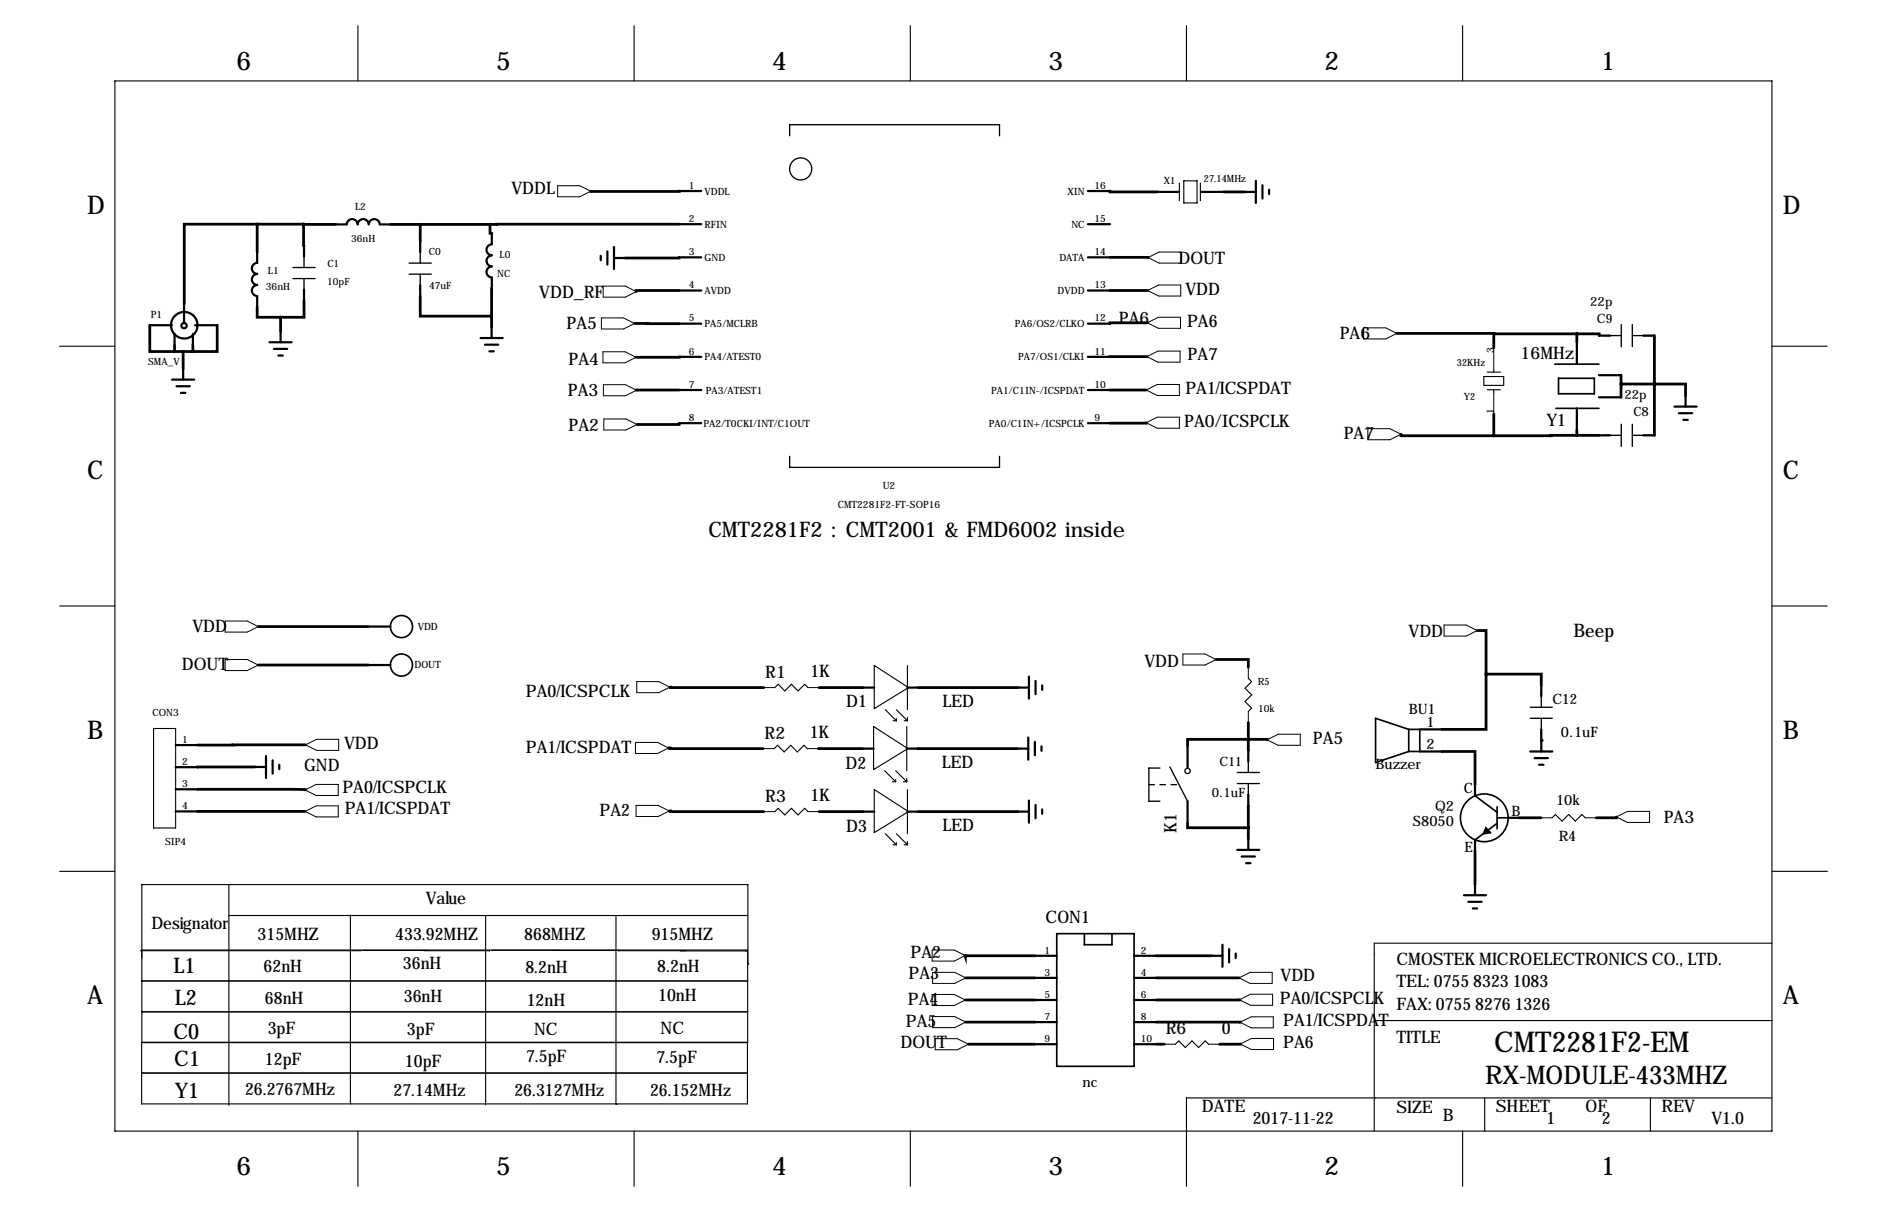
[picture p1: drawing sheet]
<svg xmlns="http://www.w3.org/2000/svg" width="432mm" height="279mm" viewBox="0 0 432 279" stroke-linecap="round" stroke-linejoin="round" font-family="sans-serif">
<g fill="none" stroke="#000" stroke-width=".25">
<path d="M26.4 18.6h381v241.3h-381zM82.3 5.9v12.7M145.8 5.9v12.7M209.3 5.9v12.7M272.8 5.9v12.7M336.3 5.9v12.7M271.2 42.1v4M272.2 41.6h3v5h-3zM276 42.1v4M13.7 79.6h12.7M407.4 79.6h12.7M341.2 86.5h4.5v2h-4.5z"/>
<path d="M341.9 85.5h3.1M341.9 89.6h3.1M343.5 85v.5M343.5 89.6v.5M13.7 139.2h12.7M407.4 139.2h12.7M178.2 158l.7-.8 1.5 1.6 1.6-1.6 1.5 1.6 1.5-1.6 .8 .8M201 152.9l7.9 5.1-7.9 4.8zM208.6 152.9v10.2M287 155.9l.8 .7-1.5 1.5 1.5 1.6-1.5 1.5 1.5 1.5-.8 .8M35.3 167.4h5.1v22.8h-5.1zM178 172l.8-.8 1.5 1.6 1.5-1.6 1.5 1.6 1.6-1.6 .7 .8"/>
<path d="M200.9 166.9l7.8 5.1-7.8 4.8zM203.4 177.1l2.5 2.5M203.6 163.1l2.5 2.5M205.2 179.6h.7M205.3 165.6h.8M205.9 177.1l2.6 2.5M205.9 179.1v.5M206.1 163.1l2.5 2.5M206.1 165.1v.5M207.7 179.6h.8M207.9 165.6h.7M208.5 166.9v10.2"/>
<path d="M208.5 178.9v.7M208.6 164.8v.8M178.2 186.5l.7-.8 1.5 1.5 1.6-1.5 1.5 1.5 1.5-1.5 .8 .8M201 181.4l7.9 5.1-7.9 4.8zM203.6 191.6l2.5 2.5M205.3 194.1h.8M206.1 193.6v.5M206.1 191.6l2.5 2.5M207.9 194.1h.7M208.6 181.4v10.2M208.6 193.3v.8M356.9 187.9l.7-.8 1.6 1.6 1.5-1.6 1.5 1.6 1.5-1.6 .8 .8"/>
<path d="M13.7 200.2h12.7M32.3 218.4h50.8M32.6 218.3h139.3v21.3h-139.3v-36.3h139.4v18.2h.2M52.6 203.3v50.7M52.6 210.4h119.3M80.6 210.2v43.4h.1M83.3 218.4h15.4M97.4 218.4l15.2 .1M111.7 210.5v43.3M127.1 218.4l15.1 .1M141.6 210.5v43.2h.3M142.3 218.4h15.4"/>
<path d="M156.4 218.5l15.2 .1M407.4 216.7h-91.4v43.2M407.5 200.2h12.7M32.6 239.5h139.3v14.1h-139.3zM32.6 225.4h139.3M32.6 232.5h139.3M270.3 239.9l.7-.7 1.5 1.5 1.6-1.5 1.5 1.5 1.5-1.5 .8 .7M316 234.5h91.4M32.6 246.6h139.3M32.6 246.5h139.3M82.3 259.9v12.7M145.8 259.9v12.7"/>
<path d="M209.3 259.9v12.7M316 252.3h.1M336.3 259.9v12.7M341.4 252.3v7.6M379.5 252.3v7.6M407.4 252.3h-134.6v20.3"/>
</g>
<g fill="none" stroke="#000" stroke-width=".51">
<path d="M59.1 57.9v2.5a1.27 1.27 0 0 0-1.2 1.3 1.27 1.27 0 0 0 1.2 1.2M69.9 56.4v2.5M77.2 51.6l2.5-.1a1.27 1.27 0 0 1 1.3-1.2 1.27 1.27 0 0 1 1.2 1.2 1.27 1.27 0 0 1 1.3-1.2 1.27 1.27 0 0 1 1.3 1.2 1.27 1.27 0 0 1 1.3-1.2 1.27 1.27 0 0 1 1.2 1.3h2.6M96.6 55.4v2.5M113.1 53.6v2.5a1.27 1.27 0 0 0-1.2 1.3 1.27 1.27 0 0 0 1.2 1.3 1.27 1.27 0 0 0-1.2 1.2 1.27 1.27 0 0 0 1.2 1.3 1.27 1.27 0 0 0-1.2 1.3 1.27 1.27 0 0 0 1.2 1.3v2.5M138.1 58.8v1M139.6 57.8v3M141.2 59.3h2.5M141.2 56.7v5.1M156.2 43.9h5M156.2 51.5h5M156.2 59.1h5"/>
<path d="M250.1 43.9h5.1M250.1 51.5h5.1M250.1 59.1h5.1M266.1 44.1h5.1M276.3 44.1h5M286.2 44.1h2.5M288.7 41.6v5M290.3 42.6v3M291.8 43.6v1M34.4 74.7h5.1M40.1 76.8v2.5M42.3 69.6v4.6"/>
<path d="M44.3 76.7v2.5M44.9 74.7h5M59.1 62.9a1.27 1.27 0 0 0-1.2 1.3 1.27 1.27 0 0 0 1.2 1.3M59.1 65.5a1.27 1.27 0 0 0-1.2 1.2 1.27 1.27 0 0 0 1.2 1.3M59.1 68v2.6M62 78.6h5.1M64.5 76.1v2.5M69.9 66.5v2.6M96.6 65.5v2.6M110.5 77.7h5.1M111.5 79.2h3.1M113 75.1v2.6"/>
<path d="M156.2 66.8h5M156.2 74.4h5M250.1 66.8h5.1M250.1 74.4h5.1M362.6 78.6v5.1M367.7 77.1h2.5M377.9 77.1h2.5M39.6 87.2h5.1M40.6 88.7h3M41.6 90.3h1M42.1 84.7v2.5M63 80.2h3"/>
<path d="M64 81.7h1M112.5 80.7h1M156.2 82h5M156.2 89.6h5M156.2 97.2h5M250.1 82h5.1M250.1 89.6h5.1M250.1 97.2h5.1M362.6 93.8v5.1M367.6 91.3h5.1M367.6 86.2h5.1M385 93.4h5.1"/>
<path d="M386 94.9h3.1M387 96.5h1.1M387.6 90.9v2.5M367.7 100h2.5M377.9 100h2.5M84.7 152.8h5.1M84.7 144h5.1M198.5 158h2.5M208.6 158h2.6M234 158h2.6M236.6 155.4v5.1M238.1 156.5v3"/>
<path d="M239.6 157.5v1M354.4 157.4v2.6M40.4 171.2h5.1M40.4 176.3h5.1M58.6 176.2h2.6M61.2 173.7v5.1M62.7 174.7v3M64.2 175.7v1M198.3 172h2.6M208.5 172h2.5M233.9 172h2.5M236.4 169.5v5"/>
<path d="M237.9 170.5v3M239.5 171.5v1M273 171.4v5.1M287 172.4v2.6M326.4 167.6h5.1M326.4 172.7h5.1M351.8 172.7h5.1M352.9 174.2h3M353.9 175.7h1M354.4 167.6v5.1M40.4 181.4h5.1M40.4 186.4h5.1"/>
<path d="M198.5 186.5h2.5M208.6 186.5h2.6M234 186.5h2.6M236.6 183.9v5.1M238.1 185v3M239.6 186v1M273 184.1v5.1M284.5 195.3h5.1M285.5 196.8h3M286.5 198.3h1M287 182.6v2.5M287 192.7v2.6"/>
<path d="M339.1 180.3v2.5M339.1 193v2.5M346.8 187.9h2.5M237.9 219.6h5.1M260.8 219.6h5M278.5 219.6h2.6M281.1 217.1v5M282.6 218.1v3M284.1 219.1v1M336.6 205.7h5.1M337.6 207.2h3.1M338.6 208.7h1"/>
<path d="M339.1 203.1v2.6M237.9 224.7h5.1M237.9 229.8h5.1M237.9 234.8h5.1M237.9 239.9h5.1M260.8 224.7h5M260.8 229.8h5M260.8 234.8h5M260.8 239.9h5"/>
<circle cx="42.3" cy="74.8" r=".61"/>
<circle cx="42.4" cy="74.7" r="3"/>
</g>
<g fill="none" stroke="#000" stroke-width=".3">
<path d="M181.6 31.2v-2.5h48.2v2.5M69.9 56.4v5.1M96.6 55.4v5.1M67.4 64h5M67.4 61.5h5M69.9 64v3.8M94.1 63h5.1M94.1 60.5h5.1M96.6 63v3.8M369 77.1h3.8M372.8 74.6v5.1M375.3 74.6v5.1"/>
<path d="M375.3 77.1h5.1M372.8 97.5v5.1M375.3 97.5v5.1M181.6 104.9v2.5h48.2v-2.5M369 100h3.8M375.3 100h5.1M354.4 158.7v3.8M266.7 176.5h-2.5v7.6h2.5M269 176.2l4 7.9M284.5 177.5h5.1M287 173.7v3.8M351.8 162.5h5.1"/>
<path d="M351.8 165h5.1M354.4 165v5.1M264.2 180.3h1.2M266.7 180.3h1.3M269.2 180.3h1.3M284.5 180h5.1M287 180v5.1"/>
<circle cx="184.1" cy="38.8" r="2.54"/>
<circle cx="273" cy="177.1" r=".61"/>
</g>
<g fill="none" stroke="#000" stroke-width=".38">
<path d="M357.5 83.7h10.1M357.7 93.8h9.9M358.3 86.9h8.3v3.6h-8.3zM323.9 167.6l-7.6-2.6v10.2l7.6-2.5M323.9 167.6v5.1M323.9 167.6h2.5v5.1h-2.5M339.1 182.8l5.1 3.8M344.2 185.4v5M344.2 187.9h2.6M344.2 189.2l-5.1 3.8M243 214.5h17.8v30.5h-17.8zM249.3 214.5v2.6h6.4v-2.6"/>
<circle cx="92.3" cy="144" r="2.54"/>
<circle cx="92.3" cy="152.8" r="2.54"/>
<circle cx="341.3" cy="187.9" r="5.5"/>
</g>
<g fill="none" stroke="#000" stroke-width=".23">
<path d="M128.2 42.7h5.1l2.5 1.2-2.5 1.3h-5.1zM264 59.2l2.5-1.3h5.1v2.6h-5.1zM138.3 73.1h5.1l2.5 1.2-2.5 1.3h-5.1zM138.7 65.7h5.1l2.5 1.3-2.5 1.3h-5.1zM263.8 74.2l2.5-1.3h5.1v2.5h-5.1zM263.9 66.8l2.5-1.3h5.1v2.5h-5.1zM313.5 75.3h5.1l2.6 1.3-2.6 1.3h-5.1zM343.5 79.9v5.1M138.6 80.8h5.1l2.6 1.3-2.6 1.3h-5.1zM138.7 88.4h5.1l2.6 1.3-2.6 1.2h-5.1zM138.8 96.3h5.1l2.6 1.2-2.6 1.3h-5.1zM263.6 89.6l2.5-1.3h5.1v2.6h-5.1z"/>
<path d="M263.6 97.1l2.5-1.2h5.1v2.5h-5.1zM263.7 81.9l2.5-1.2h5.1v2.5h-5.1zM314.5 98.5h5.1l2.5 1.3-2.5 1.2h-5.1zM343.5 90.1v5M51.8 151.5h5l2.6 1.3-2.6 1.3h-5zM51.8 142.7h5l2.6 1.3-2.6 1.2h-5zM146.4 156.6h5.1l2.5 1.3-2.5 1.3h-5.1zM175.6 158h2.6M185.8 158h2.5M272 150.3h5.1l2.5 1.2-2.5 1.3h-5.1zM287 153.3v2.6M332 143.6h5.1l2.5 1.3-2.5 1.3h-5.1z"/>
<path d="M70.3 171.1l2.5-1.2h5.1v2.5h-5.1zM146.1 170.6h5.1l2.5 1.3-2.5 1.2h-5.1zM175.5 172h2.5M185.6 172h2.6M287 163.5v2.5M291.3 170l2.6-1.3h5.1v2.5h-5.1zM70.2 186.4l2.5-1.2h5.1v2.5h-5.1zM70.2 181.5l2.5-1.3h5.1v2.6h-5.1zM146.3 185.1h5l2.6 1.2-2.6 1.3h-5zM175.6 186.5h2.6M185.8 186.5h2.5M354.3 187.9h2.6"/>
<path d="M364.5 187.9h2.5M371.7 187.7l2.5-1.3h5.1v2.6h-5.1zM214.3 218.3h5.1l2.5 1.3-2.5 1.2h-5.1zM214.3 228.5h5.1l2.5 1.3-2.5 1.2h-5.1zM214.4 223.4h5.1l2.5 1.3-2.5 1.3h-5.1zM214.4 233.6h5.1l2.5 1.2-2.5 1.3h-5.1zM215 238.7h5.1l2.6 1.2-2.6 1.3h-5.1zM267.7 239.9h2.6M277.9 239.9h2.5M284.9 224.7l2.5-1.3h5.1v2.6h-5.1zM285 229.7l2.5-1.3h5.1v2.6h-5.1zM285.1 234.9l2.6-1.3h5.1v2.6h-5.1z"/>
<path d="M285.2 239.9l2.5-1.3h5.1v2.5h-5.1z"/>
</g>
<path d="M341.6 190.2l1.1 1.1-1.6 .3z" fill="#000" stroke="#000" stroke-width=".38"/>
<g fill="none" stroke="#000" stroke-width=".63">
<path d="M59.1 51.5h-16.7l-.1 18.1M59.1 51.5v6.4M59.1 51.5h10.7M69.8 51.5l.1 4.9M69.8 51.5l7.4 .1M89.9 51.6h22.8M96.6 51.6v3.8M112.7 51.6v2h.4M156.2 51.5l-43.5 .1M156.2 59.1v.2h-12.5M156.2 43.9h-20.4M255.2 43.9v.2h10.9"/>
<path d="M255.2 59.1l8.8 .1M281.3 44.1h4.9M34.4 74.7v6.1h5.7M40.1 79.3v1.5M44.3 79.2v1.6M49.9 74.7v6.1h-5.6M59.1 70.6v2.3h5.4M64.5 72.9v3.2M69.9 69.1v3.8h-5.4M96.6 68.1v4.5h16.4M113 72.6v2.5M113.1 66.3l-.1 6.3"/>
<path d="M145.9 74.3l10.3 .1M156.2 66.8h-9.9v.2M255.2 66.8h8.7M263.8 74.2h-8.6v.2M321.2 76.6l22.3 .1M343.5 76.7v3.2M343.5 76.7h19.1M362.6 76.7h5.1v.4M362.6 76.7v1.9M380.4 77.1v22.9M40.1 80.8h4.2M42.1 80.8v3.9"/>
<path d="M156.2 89.6l-9.8 .1M156.2 97.2v.3h-9.7M156.2 82l-9.9 .1M255.2 89.6h8.4M263.6 97.1l-8.4 .1M263.7 81.9l-8.5 .1M322.1 99.8v.3h21.4M343.5 95.1v5M362.6 98.9v1.1M372.7 88.2h7.7M372.7 86.2v5.1M380.4 88.2h7.2v2.7"/>
<path d="M380.4 88.2h.1M362.6 100h5.1M362.6 100l-19.1 .1M59.4 152.8h25.3M59.4 144h25.3M154 157.9l21.6 .1M188.3 158h10.2M211.2 158h22.8M279.6 151.5h7.4v1.8M339.6 144.9h2.1v10M341.7 154.9v12.7h-10.2M341.7 154.9h12.7v2.5"/>
<path d="M58.6 176.2l-13.1 .1M70.3 171.1l-24.8 .1M153.7 171.9h.3v.1h21.5M188.2 172h10.1M211 172h22.9M287 169.9h.1M287 169.9l4.3 .1M287 169.9h-14v1.5M287 166v6.4M331.5 172.7h7.6v7.6M354.4 170.1h.1M45.5 181.4h21.4l3.3 .1"/>
<path d="M45.5 186.4h24.7M153.9 186.3h.3v.2h21.4M188.3 186.5h10.2M211.2 186.5h22.8M273 189.2v1h14M287 185.1v7.6M339.1 195.5v7.6M349.3 187.9h5M371.7 187.7v.2h-4.7M221.9 219.6v.2v-.2h16M265.8 219.6h12.7M221.9 229.8h16"/>
<path d="M222 234.8h15.9M222 224.7h15.9M222.7 239.9h15.2M265.8 234.8l19.3 .1M265.8 224.7h19.1M265.8 239.9h1.9M285 229.7l-19.2 .1M285.2 239.9h-4.8"/>
</g>
<path d="M44.3 80.8a.05 .05 0 0 0 .1 0 .05 .05 0 0 0-.1 0zM40.1 80.8a.05 .05 0 0 0 .1 0 .05 .05 0 0 0-.1 0zM59.1 51.5a.05 .05 0 0 0 .1 0 .05 .05 0 0 0-.1 0zM113 72.6a.05 .05 0 0 0 .1 0 .05 .05 0 0 0-.1 0zM343.4 100.1a.05 .05 0 0 0 .1 0 .05 .05 0 0 0-.1 0zM362.5 100a.05 .05 0 0 0 .1 0 .05 .05 0 0 0-.1 0zM343.4 76.7a.05 .05 0 0 0 .1 0 .05 .05 0 0 0-.1 0zM362.5 76.7a.05 .05 0 0 0 .1 0 .05 .05 0 0 0-.1 0z" fill="#000" stroke="#000" stroke-width=".63"/>
<text font-size="6.6" x="343.5" y="241.8">CMT2281F2-EM</text>
<g font-size="5.9">
<text x="54.4" y="16.1">6</text>
<text x="114" y="16.1">5</text>
<text x="177.5" y="16.1">4</text>
<text x="241" y="16.1">3</text>
<text x="304.5" y="16.1">2</text>
<text x="368" y="16.1">1</text>
<text x="20.1" y="49.1">D</text>
<text x="410" y="49.1">D</text>
<text x="20.1" y="110">C</text>
<text x="410" y="110">C</text>
<text x="20.1" y="169.7">B</text>
<text x="410" y="169.7">B</text>
<text x="20.1" y="230.7">A</text>
<text x="410" y="230.7">A</text>
<text x="341.5" y="249.2">RX-MODULE-433MHZ</text>
<text x="54.4" y="270.1">6</text>
<text x="114" y="270.1">5</text>
<text x="177.5" y="270.1">4</text>
<text x="241" y="270.1">3</text>
<text x="304.5" y="270.1">2</text>
<text x="368" y="270.1">1</text>
</g>
<g font-size="4.9">
<text x="162.9" y="123.5">CMT2281F2 : CMT2001 &amp; FMD6002 inside</text>
<text x="39.9" y="223.5">L1</text>
<text x="40.2" y="230.9">L2</text>
<text x="39.9" y="238.8">C0</text>
<text x="40.1" y="245">C1</text>
<text x="40.2" y="252.3">Y1</text>
</g>
<text font-size="4.3" x="361.8" y="146.3">Beep</text>
<g font-size="4">
<text x="117.6" y="44.7">VDDL</text>
<text x="271" y="60.6">DOUT</text>
<text x="124" y="68.5">VDD_RF</text>
<text x="272.5" y="67.8">VDD</text>
<text x="130.3" y="75.5">PA5</text>
<text x="257.3" y="74.4">PA6</text>
<text x="272.9" y="75">PA6</text>
<text x="308.1" y="77.8">PA6</text>
<text x="130.7" y="83.8">PA4</text>
<text x="273" y="82.7">PA7</text>
<text x="349.6" y="82.4">16MHz</text>
<text x="130.6" y="91">PA3</text>
<text x="272.5" y="90.4">PA1/ICSPDAT</text>
<text x="130.7" y="99.1">PA2</text>
<text x="272.3" y="98.1">PA0/ICSPCLK</text>
<text x="309" y="100.9">PA7</text>
<text x="355.6" y="97.8">Y1</text>
<text x="44.2" y="145.2">VDD</text>
<text x="323.8" y="146.5">VDD</text>
<text x="41.8" y="154">DOUT</text>
<text x="175.9" y="155.7">R1</text>
<text x="186.3" y="155.5">1K</text>
<text x="263.1" y="153.4">VDD</text>
<text x="120.9" y="160.1">PA0/ICSPCLK</text>
<text x="194.6" y="162.6">D1</text>
<text x="216.7" y="162.4">LED</text>
<text x="79.1" y="172">VDD</text>
<text x="120.9" y="173">PA1/ICSPDAT</text>
<text x="175.8" y="169.7">R2</text>
<text x="186.2" y="169.6">1K</text>
<text x="301.9" y="170.9">PA5</text>
<text x="69.9" y="177.1">GND</text>
<text x="194.4" y="176.6">D2</text>
<text x="216.5" y="176.4">LED</text>
<text x="78.7" y="182.3">PA0/ICSPCLK</text>
<text x="175.9" y="184.2">R3</text>
<text x="186.3" y="184">1K</text>
<text x="79.2" y="187.1">PA1/ICSPDAT</text>
<text x="137.9" y="187.6">PA2</text>
<text x="194.6" y="191.1">D3</text>
<text x="216.7" y="190.9">LED</text>
<text x="270.5" y="191.4" transform="rotate(-90 270.5 191.4)">K1</text>
<text x="382.5" y="189.2">PA3</text>
<text x="97.9" y="207.7">Value</text>
<text x="34.8" y="213.4">Designator</text>
<text x="120.5" y="216">868MHZ</text>
<text x="240.4" y="212">CON1</text>
<text x="59.2" y="216">315MHZ</text>
<text x="90.9" y="216">433.92MHZ</text>
<text x="149.9" y="216.1">915MHZ</text>
<text x="209.3" y="220">PA2</text>
<text x="321.1" y="221.8">CMOSTEK MICROELECTRONICS CO., LTD.</text>
<text x="60.6" y="223.3">62nH</text>
<text x="92.7" y="222.7">36nH</text>
<text x="120.8" y="223.7">8.2nH</text>
<text x="151.1" y="223.3">8.2nH</text>
<text x="208.9" y="225">PA3</text>
<text x="294.4" y="225.3">VDD</text>
<text x="321.1" y="226.9">TEL: 0755 8323 1083</text>
<text x="60.9" y="230.7">68nH</text>
<text x="92.9" y="230.1">36nH</text>
<text x="121.1" y="231.1">12nH</text>
<text x="151.3" y="229.9">10nH</text>
<text x="208.7" y="230.8">PA4</text>
<text x="294.3" y="230.7">PA0/ICSPCLK</text>
<text x="321.1" y="232">FAX: 0755 8276 1326</text>
<text x="61.6" y="237.6">3pF</text>
<text x="93.6" y="237.8">3pF</text>
<text x="122.8" y="237.9">NC</text>
<text x="151.9" y="237.6">NC</text>
<text x="208.3" y="235.9">PA5</text>
<text x="268" y="237.6">R6</text>
<text x="280.9" y="237.5">0</text>
<text x="295" y="235.7">PA1/ICSPDAT</text>
<text x="321.1" y="239.6">TITLE</text>
<text x="60.9" y="244.8">12pF</text>
<text x="93.1" y="245.1">10pF</text>
<text x="121" y="244.1">7.5pF</text>
<text x="150.9" y="244.3">7.5pF</text>
<text x="207.1" y="240.7">DOUT</text>
<text x="295" y="240.9">PA6</text>
<text x="56.3" y="251.6">26.2767MHz</text>
<text x="90.5" y="251.8">27.14MHz</text>
<text x="118.3" y="251.7">26.3127MHz</text>
<text x="149.5" y="251.9">26.152MHz</text>
<text x="276.4" y="255.6">DATE</text>
<text x="321.1" y="255.8">SIZE</text>
<text x="331.7" y="257.7">B</text>
<text x="343.9" y="255.6">SHEET</text>
<text x="364.5" y="255.6">OF</text>
<text x="382" y="255.6">REV</text>
<text x="288" y="258.2">2017-11-22</text>
<text x="355.6" y="258.2">1</text>
<text x="368.3" y="258.2">2</text>
<text x="393.5" y="258.2">V1.0</text>
</g>
<g font-size="3.3">
<text x="356.9" y="161.6">C12</text>
<text x="323.9" y="164">BU1</text>
<text x="328" y="167.1">1</text>
<text x="328" y="172.2">2</text>
<text x="358.9" y="169.4">0.1uF</text>
<text x="316.3" y="176.7">Buzzer</text>
<text x="336.6" y="182.3">C</text>
<text x="357.8" y="185">10k</text>
<text x="324.9" y="189.7">S8050</text>
<text x="330" y="186.4">Q2</text>
<text x="347.5" y="187.4">B</text>
<text x="336.7" y="195.8">E</text>
<text x="358.4" y="193.3">R4</text>
<text x="248.9" y="249.9">nc</text>
</g>
<g font-size="3">
<text x="365.6" y="70.3">22p</text>
<text x="367.2" y="74.3">C9</text>
<text x="373.5" y="91.6">22p</text>
<text x="375.6" y="95.5">C8</text>
<text x="280.4" y="176">C11</text>
<text x="278.6" y="183.1">0.1uF</text>
</g>
<g font-size="2.3">
<text x="276.8" y="41.9">27.14MHz</text>
<text x="158.4" y="43.4">1</text>
<text x="162" y="44.7">VDDL</text>
<text x="245.4" y="44.7">XIN</text>
<text x="251.7" y="43.4">16</text>
<text x="267.6" y="42.3">X1</text>
<text x="81.7" y="48.4">L2</text>
<text x="158.4" y="51">2</text>
<text x="162" y="52.3">RFIN</text>
<text x="246.3" y="52.3">NC</text>
<text x="251.7" y="51">15</text>
<text x="80.7" y="55.7">36nH</text>
<text x="98.6" y="58.6">C0</text>
<text x="114.9" y="59.3">L0</text>
<text x="158.4" y="58.6">3</text>
<text x="162" y="59.9">GND</text>
<text x="243.6" y="59.9">DATA</text>
<text x="251.7" y="58.6">14</text>
<text x="61.6" y="62.9">L1</text>
<text x="75.2" y="65.4">10pF</text>
<text x="75.3" y="61.5">C1</text>
<text x="114.3" y="63.6">NC</text>
<text x="61.1" y="66.6">36nH</text>
<text x="98.6" y="66.4">47uF</text>
<text x="158.4" y="66.2">4</text>
<text x="162" y="67.6">AVDD</text>
<text x="243.2" y="67.6">DVDD</text>
<text x="251.7" y="66.2">13</text>
<text x="34.6" y="73.1">P1</text>
<text x="158.4" y="73.9">5</text>
<text x="162" y="75.2">PA5/MCLRB</text>
<text x="233.3" y="75.2">PA6/OS2/CLKO</text>
<text x="251.7" y="73.9">12</text>
<text x="34.1" y="83.9">SMA_V</text>
<text x="158.4" y="81.5">6</text>
<text x="162" y="82.8">PA4/ATEST0</text>
<text x="234.1" y="82.8">PA7/OS1/CLKI</text>
<text x="251.7" y="81.5">11</text>
<text x="343.5" y="81.2" transform="rotate(-90 343.5 81.2)">3</text>
<text x="158.4" y="89.1">7</text>
<text x="251.7" y="89.1">10</text>
<text x="335" y="84.1">32KHz</text>
<text x="162.3" y="90.4">PA3/ATEST1</text>
<text x="227.9" y="90.4">PA1/C1IN-/ICSPDAT</text>
<text x="336.6" y="91.9">Y2</text>
<text x="343.5" y="95.2" transform="rotate(-90 343.5 95.2)">1</text>
<text x="158.4" y="96.7">8</text>
<text x="161.7" y="98">PA2/T0CKI/INT/C1OUT</text>
<text x="227.4" y="98">PA0/C1IN+/ICSPCLK</text>
<text x="251.7" y="96.7">9</text>
<text x="203" y="112.5">U2</text>
<text x="192.6" y="116.6">CMT2281F2-FT-SOP16</text>
<text x="96" y="144.7">VDD</text>
<text x="95.3" y="153.5">DOUT</text>
<text x="289.2" y="157.4">R5</text>
<text x="35.1" y="164.6">CON3</text>
<text x="289.3" y="163.5">10k</text>
<text x="41.9" y="170.7">1</text>
<text x="41.9" y="175.8">2</text>
<text x="41.9" y="180.8">3</text>
<text x="41.9" y="185.9">4</text>
<text x="37.9" y="194.1">SIP4</text>
<text x="240.1" y="219.1">1</text>
<text x="262.3" y="219.1">2</text>
<text x="240.1" y="224.2">3</text>
<text x="262.3" y="224.2">4</text>
<text x="240.1" y="229.3">5</text>
<text x="262.3" y="229.3">6</text>
<text x="240.1" y="234.3">7</text>
<text x="240.1" y="239.4">9</text>
<text x="262.3" y="239.4">10</text>
<text x="262.3" y="234.3">8</text>
</g>
</svg>
